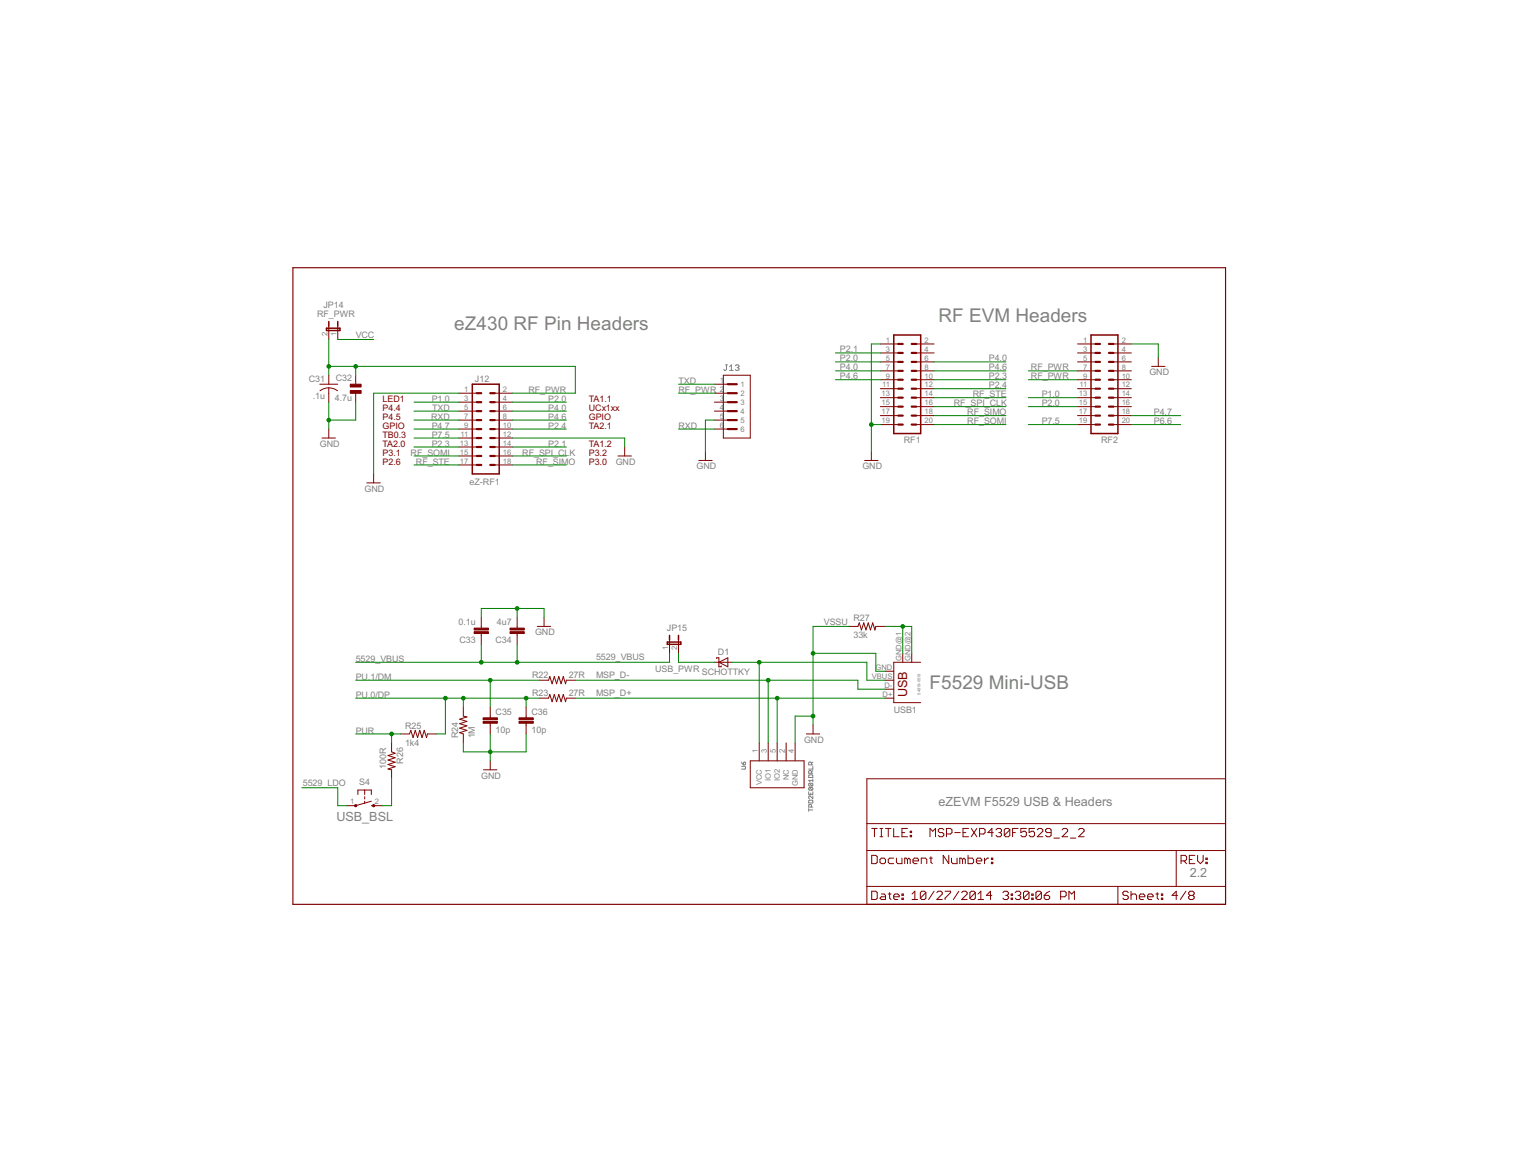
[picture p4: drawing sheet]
<svg xmlns="http://www.w3.org/2000/svg" width="279mm" height="216mm" viewBox="0 0 279 216" stroke-linecap="round" stroke-linejoin="round" font-family="sans-serif">
<g fill="none" stroke="#808080" stroke-width=".18">
<path d="M133.5 67.2h.4M133.7 67.2v.8l-.2 .2-.3-.2M134.3 68.2h.7M134.3 67.5l.3-.3v1M135.3 67.3l.2-.1h.3l.2 .1-.2 .4M135.7 67.7h.1M135.8 67.7l.2 .1-.2 .4h-.3l-.2-.2M136.5 141.1h.6l.1 .1-.1 .4h-.6M136.5 140.3l.3 .5M136.8 140.4l.2-.1 .2 .1-.1 .4h-.3zM148.8 149.1h.8M148.8 142.7l.7-.1 .1 .1v.4h-.8z"/>
<path d="M148.8 145.7v.5h.8v-.5M148.8 147.4l.2-.1h.5l.1 .1v.4h-.8zM148.8 148.8v.5M149 144.2l-.2 .3 .2 .2h.5M149 144.9l-.2 .2 .2 .3h.5M149 144.2h.5l.1 .1-.1 .4M149 144.9h.5l.1 .2-.1 .3M149 144.9l.5 .5M149 144.2l.5 .5M149.2 146v.2M149.4 140.8v-.4l-.4-.1-.2 .1v.4h.8M149.4 142.3l-.2-.5-.4 .2v.3h.8"/>
<path d="M149.4 148.5l-.2-.4-.4 .1v.3h.8M149.6 146.5v.5l-.5-.5-.3 .1 .2 .4M149.6 141.1v.5h-.8M149.6 143.4v.5M149.6 143.6h-.8l.3 .3M149.6 141.8l-.2 .3M149.6 140.3l-.2 .2"/>
</g>
<path d="M53.9 49.3h171.7v117.2h-171.7z" fill="none" stroke="#800000" stroke-width=".21"/>
<g fill="none" stroke="#800000" stroke-width=".18">
<path d="M58.9 70.7h3.3M60.5 71.4l-.8 .1-.8 .4M60.5 60v2.5M60.5 69.1v1.6M60.5 79v1.6M62.1 71.9a2.56 2.56 0 0 0-1.6-.5v2.6M62.2 60v2.5M65.5 69.1v1.6M65.5 72.4v1.6M84.5 72.4h3.3M84.5 74h3.3M84.5 75.7h3.3"/>
<path d="M84.5 77.3h3.3M84.5 79h3.3M91.1 72.4h3.3M91.1 74h3.3M91.1 75.7h3.3M91.1 77.3h3.3M91.1 79h3.3M131.5 70.7h3.3M131.5 72.4h3.3M131.5 74h3.3M131.5 75.7h3.3M131.5 77.3h3.3"/>
<path d="M131.5 79h3.3M133.1 69.1h5v11.5h-5zM162 63.3h3.3M162 65h3.3M162 66.6h3.3M162 68.3h3.3M162 69.9h3.3M162 71.5h3.3M162 73.2h3.3M162 74.8h3.3M162 76.5h3.3M162 78.1h3.3"/>
<path d="M168.6 63.3h3.3M168.6 65h3.3M168.6 66.6h3.3M168.6 68.3h3.3M168.6 69.9h3.3M168.6 71.5h3.3M168.6 73.2h3.3M168.6 74.8h3.3M168.6 76.5h3.3M168.6 78.1h3.3M198.3 63.3h3.3M198.3 65h3.3"/>
<path d="M198.3 66.6h3.3M198.3 68.3h3.3M198.3 69.9h3.3M198.3 71.5h3.3M198.3 73.2h3.3M198.3 74.8h3.3M198.3 76.5h3.3M198.3 78.1h3.3M204.9 63.3h3.3M204.9 65h3.3M204.9 66.6h3.3M204.9 68.3h3.3"/>
<path d="M204.9 69.9h3.3M204.9 71.5h3.3M204.9 73.2h3.3M204.9 74.8h3.3M204.9 76.5h3.3M204.9 78.1h3.3M212 67.4h2.4M213.2 65.8v1.6M59.3 80.6h2.4M67.5 88.9h2.5M68.8 87.2v1.7M84.5 80.6h3.3"/>
<path d="M84.5 82.3h3.3M84.5 83.9h3.3M84.5 85.6h3.3M91.1 80.6h3.3M91.1 82.3h3.3M91.1 83.9h3.3M91.1 85.6h3.3M113.7 83.9h2.5M115 82.3v1.6M128.6 84.8h2.5M129.8 83.1v1.7M159.1 84.8h2.5"/>
<path d="M160.4 83.1v1.7M88.6 113.6v2M88.6 116.6v2M95.2 113.6v2M95.2 116.6v2M98.9 115.3h2.5M100.1 113.6v1.7M123.2 117.8v2.4M124.9 117.8v2.4M156.3 115.3h1.6l.3-.7 .4 1.4 .4-1.4 .4 1.4 .4-1.4 .4 1.4 .4-1.4 .4 1.4 .2-.7h1.7M72.1 136.7v1.7l.6 .2-1.3 .5 1.3 .4-1.3 .4 1.3 .4-1.3 .4 1.3 .4-1.3 .4 .7 .2v1.6M73.7 135.1h1.7l.2-.7 .4 1.4 .4-1.4 .5 1.4 .4-1.4 .4 1.4 .4-1.4 .4 1.4 .2-.7h1.6"/>
<path d="M85.3 130.2v1.6l.6 .2-1.3 .4 1.3 .4-1.3 .4 1.3 .4-1.3 .4 1.3 .4-1.3 .5 .7 .2v1.6M90.2 130.2v1.9M90.2 133.1v2M96.8 130.2v1.9M96.8 133.1v2M99.3 128.5h1.7l.2-.7 .4 1.4 .4-1.4 .4 1.4 .4-1.4 .5 1.4 .4-1.4 .4 1.4 .1-.7h1.7M99.3 125.2h1.7l.2-.7 .4 1.4 .4-1.4 .4 1.4 .4-1.4 .5 1.4 .4-1.4 .4 1.4 .1-.7h1.7M131.5 121.9h3.3M131.9 121.2v-.1h.4v1.6h.4v-.1M132.3 121.9l1.7-.8v1.6zM139.7 136.7v3.3M141.4 136.7v3.3"/>
<path d="M143 136.7v3.3M144.7 136.7v3.3M146.3 136.7v3.3M148.4 135.1h2.5M149.6 133.5v1.6M162.9 128.5h1.6M162.9 126.9h1.6M162.9 125.2h1.6M162.9 123.5h1.6M166.2 120.2v1.7M167.8 120.2v1.7M169.5 121.9h-5v7.4h5"/>
<path d="M65.9 146.2v-.8h2.4v.8M67.1 145.4v.8M67.1 146.6v.5M67.1 147.5v.4M68.3 147.5l-2.8 .8h-1.7M68.3 148.3h2.1M89 141.7h2.5M90.2 140v1.7M138.1 140h9.9v5h-9.9zM159.6 143.3h66v23.2h-66zM159.6 156.5h66M159.6 151.6h66"/>
<path d="M160.4 157.4h.8l.3 .3v1l-.3 .3h-.8zM160.4 152.5h1.1M161 152.5v1.5M162 158.2l.2-.3h.5l.3 .3v.5l-.3 .3h-.5l-.2-.3zM162 152.5h.5M162 154h.5M162.2 152.5v1.5M163 152.5h1M163.5 152.5v1.5M164.5 152.5v1.5h1M164.5 157.9h-.8l-.2 .3v.5l.2 .3h.8M165 157.9v.8l.2 .3h.8v-1.1"/>
<path d="M166 153.2h.5M167 152.5h-1v1.5h1M167 158.2l-.2-.3h-.3v1.1M167 158.2l.3-.3 .2 .3v.8M167 158.2v.8M167.5 153.8h.3v.2h-.3zM167.5 153h.3v.2h-.3zM168 158.5h1.1v-.3l-.3-.3h-.5l-.3 .3v.5l.3 .3h.5M169.6 159v-1.1h.7l.3 .3v.8M171.1 157.9h.5M171.2 154v-1.5l.5 .5 .5-.5v1.5M171.3 157.7v1l.3 .3"/>
<path d="M173.7 152.7l-.2-.2h-.5l-.3 .2v.3l.3 .2h.5l.2 .3v.3l-.2 .2h-.5l-.3-.2M174.2 153.5h.8l.2-.3v-.5l-.2-.2h-.8v1.5M174.6 157.4v1.6l-1-1.6v1.6M175.1 157.9v.8l.3 .3h.7v-1.1M175.7 153.2h1M177.2 158.2l-.3-.3h-.2v1.1M177.2 158.2v.8M177.2 158.2l.2-.3 .3 .3v.8M177.2 153.2h.6M178.2 157.4v1.6h.7l.3-.3v-.5l-.3-.3h-.7M178.3 152.5h-1.1v1.5h1.1M178.8 152.5l1 1.5"/>
<path d="M179.7 158.5h1v-.3l-.3-.3h-.4l-.3 .3v.5l.3 .3h.4M179.8 152.5l-1 1.5M180.3 153.5h.8l.2-.3v-.5l-.2-.2h-.8v1.5M181.2 157.9v1.1M182 157.9h-.3l-.5 .6M182.5 158.7h.2v.3h-.2zM182.5 157.9h.2v.3h-.2zM182.8 153.2h-1l.8-.7v1.5M183.3 152.7l.3-.2h.5l.2 .2v.3l-.2 .2M183.8 153.2h.3M184.1 153.2l.2 .3v.3l-.2 .2h-.5l-.3-.2M185.9 152.7l-.3-.2h-.5l-.3 .2v1.1"/>
<path d="M185.9 152.7v1.1l-.3 .2h-.5l-.3-.2M185.9 152.7l-1.1 1.1M186.4 153.2h.5M187.4 152.5h-1v1.5M188.9 152.5h-1v.7l.5-.2h.3l.2 .2v.6l-.2 .2h-.5l-.3-.2M190.4 152.5h-1v.7l.5-.2h.3l.2 .2v.6l-.2 .2h-.5l-.3-.2M190.9 152.7l.3-.2h.5l.2 .2v.3l-1 1h1M193.5 153.2h-.8l-.3-.2v-.3l.3-.2h.5l.3 .2v1.1l-.3 .2h-.5l-.3-.2M194 154.3h1M195.5 152.7l.2-.2h.6l.2 .2v.3l-1 1h1M197 154.3h1M198.5 152.7l.3-.2h.5l.2 .2v.3l-1 1h1"/>
<path d="M216.5 156.5v6.7M217.4 158.5h.7l.3-.3v-.5l-.3-.3h-.7v1.6M217.9 158.5l.5 .5M218.9 158.2h.5M219.9 157.4h-1v1.6h1M220.4 157.4v1.1l.5 .5 .5-.5v-1.1M222 158.7h.2v.3h-.2zM222 157.9h.2v.3h-.2zM159.6 163.2h66M160.4 164h.8l.3 .3v1l-.3 .3h-.8zM162.2 164.5h.5l.3 .3v.8h-.8l-.2-.3 .2-.2h.8M163.5 164.5h.5"/>
<path d="M163.7 164.3v1l.3 .3M164.5 165.1h1v-.3l-.3-.3h-.5l-.2 .3v.5l.2 .3h.5M166 165.3h.3v.3h-.3zM166 164.5h.3v.3h-.3zM167.9 165.6h1M167.9 164.5l.5-.5v1.6M170.4 164.3v1l-.2 .3h-.5l-.3-.3M170.4 164.3l-.2-.3h-.5l-.3 .3v1M170.4 164.3l-1 1M171.9 164l-1 1.6M172.4 164.3l.3-.3h.5l.2 .3v.2l-1 1.1h1M173.9 164h1.1v.3l-1.1 1v.3"/>
<path d="M176.5 164l-1 1.6M177 164.3l.2-.3h.6l.2 .3v.2l-1 1.1h1M179.5 164.3v1l-.2 .3h-.5l-.3-.3M179.5 164.3l-.2-.3h-.5l-.3 .3v1M179.5 164.3l-1 1M180 165.6h1M180 164.5l.5-.5v1.6M182.6 164.8h-1.1l.8-.8v1.6M184.6 164.3l.2-.3h.6l.2 .3v.2l-.2 .3M185.1 164.8h.3M185.4 164.8l.2 .3v.2l-.2 .3h-.6l-.2-.3M186.1 165.3h.3v.3h-.3z"/>
<path d="M186.1 164.5h.3v.3h-.3zM186.9 164.3l.2-.3h.5l.3 .3v.2l-.3 .3M187.4 164.8h.2M187.6 164.8l.3 .3v.2l-.3 .3h-.5l-.2-.3M189.4 164.3v1l-.3 .3h-.5l-.2-.3M189.4 164.3l-.3-.3h-.5l-.2 .3v1M189.4 164.3l-1 1M189.9 165.3h.3v.3h-.3zM189.9 164.5h.3v.3h-.3zM191.7 164.3v1l-.3 .3h-.5l-.2-.3M191.7 164.3l-.3-.3h-.5l-.2 .3v1M191.7 164.3l-1 1"/>
<path d="M192.2 164.8h.8l.2 .3v.2l-.2 .3h-.6l-.2-.3zM193.2 164l-.5 .3-.5 .5M195.2 165.1h.8l.2-.3v-.5l-.2-.3h-.8v1.6M196.7 165.6v-1.6l.6 .5 .5-.5v1.6M205.8 163.2v3.3M207.7 164.3l-.3-.3h-.5l-.2 .3v.2l.2 .3h.5l.3 .3v.2l-.3 .3h-.5l-.2-.3M208.2 164.8l.2-.3h.5l.3 .3v.8M208.2 164v1.6M209.7 165.1h1v-.3l-.2-.3h-.5l-.3 .3v.5l.3 .3h.5M211.2 165.1h1v-.3l-.2-.3h-.5l-.3 .3v.5l.3 .3h.5M212.7 164.5h.6M213 164.3v1l.3 .3"/>
<path d="M213.8 165.3h.2v.3h-.2zM213.8 164.5h.2v.3h-.2zM216.7 164.8h-1l.8-.8v1.6M218.3 164l-1 1.6M219 164.8l-.2 .3v.2l.2 .3h.5l.3-.3v-.2l-.3-.3M219 164.8l-.2-.3v-.2l.2-.3h.5l.3 .3v.2l-.3 .3M219 164.8h.5"/>
</g>
<g fill="#800000" stroke="#800000" stroke-width=".18">
<path d="M93.9 115.6h2.6v.4h-2.6z"/>
<path d="M93.9 116.3h2.6v.3h-2.6z"/>
<path d="M87.3 115.6h2.6v.4h-2.6z"/>
<path d="M87.3 116.3h2.6v.3h-2.6z"/>
<path d="M95.5 132.8h2.6v.3h-2.6z"/>
<path d="M95.5 132.1h2.6v.4h-2.6z"/>
<path d="M88.9 132.8h2.6v.3h-2.6z"/>
<path d="M88.9 132.1h2.6v.4h-2.6z"/>
<path d="M64.5 70.7h2v.5h-2z"/>
<path d="M64.5 71.9h2v.5h-2z"/>
</g>
<g fill="#800000" stroke="#800000" stroke-width=".18">
<circle cx="65.5" cy="148.3" r=".21"/>
<circle cx="68.8" cy="148.3" r=".21"/>
</g>
<path d="M60.5 59.2v.8M62.2 59.2v.8M60.1 60.4h2.5v.4h-2.5zM86.9 70.7h5v16.5h-5zM164.5 61.7h5v18.1h-5zM200.8 61.7h5v18.1h-5zM122.8 118.2h2.5v.4h-2.5zM123.2 116.9v.9M124.9 116.9v.9" fill="none" stroke="#800000" stroke-width=".28"/>
<g fill="none" stroke="#800000" stroke-width=".4">
<path d="M87.8 72.4h.8M87.8 74h.8M87.8 75.7h.8M87.8 77.3h.8M87.8 79h.8M90.2 72.4h.9M90.2 74h.9M90.2 75.7h.9M90.2 77.3h.9M90.2 79h.9M134 70.7h1.6M134 72.4h1.6"/>
<path d="M134 74h1.6M134 75.7h1.6M134 77.3h1.6M134 79h1.6M165.3 66.6h.9M165.3 65h.9M165.3 63.3h.9M165.3 69.9h.9M165.3 68.3h.9M165.3 74.8h.9M165.3 73.2h.9M165.3 71.5h.9"/>
<path d="M165.3 78.1h.9M165.3 76.5h.9M167.8 66.6h.8M167.8 65h.8M167.8 63.3h.8M167.8 69.9h.8M167.8 68.3h.8M167.8 74.8h.8M167.8 73.2h.8M167.8 71.5h.8M167.8 78.1h.8M167.8 76.5h.8"/>
<path d="M201.6 66.6h.9M201.6 65h.9M201.6 63.3h.9M201.6 69.9h.9M201.6 68.3h.9M201.6 74.8h.9M201.6 73.2h.9M201.6 71.5h.9M201.6 78.1h.9M201.6 76.5h.9M204.1 66.6h.8M204.1 65h.8"/>
<path d="M204.1 63.3h.8M204.1 69.9h.8M204.1 68.3h.8M204.1 74.8h.8M204.1 73.2h.8M204.1 71.5h.8M204.1 78.1h.8M204.1 76.5h.8M87.8 83.9h.8M87.8 82.3h.8M87.8 80.6h.8M87.8 85.6h.8"/>
<path d="M90.2 83.9h.9M90.2 82.3h.9M90.2 80.6h.9M90.2 85.6h.9"/>
</g>
<g fill="none" stroke="#008000" stroke-width=".18">
<path d="M60.5 67.4h45.4v5h-11.5M60.5 62.5v6.6M60.5 74v5M62.2 62.5h6.6M65.5 74v3.3h-5M65.5 67.4v1.7M76.2 79h8.3M76.2 77.3h8.3M76.2 75.7h8.3M76.2 74h8.3M84.5 72.4h-15.7v14.8M94.4 79h9.8"/>
<path d="M94.4 77.3h9.8M94.4 75.7h9.8M94.4 74h9.8M124.9 79h6.6M124.9 70.7h6.6M124.9 72.4h6.6M131.5 77.3h-1.7v5.8M153.8 68.3h8.2M153.8 69.9h8.2M153.8 66.6h8.2M153.8 65h8.2M160.4 78.1h1.6"/>
<path d="M162 63.3h-1.6v19.8M171.9 76.5h13.2M171.9 68.3h13.2M171.9 69.9h13.2M171.9 66.6h13.2M171.9 74.8h13.2M171.9 71.5h13.2M171.9 78.1h13.2M171.9 73.2h13.2M189.3 68.3h9M189.3 69.9h9M189.3 74.8h9"/>
<path d="M189.3 78.1h9M189.3 73.2h9M208.2 76.5h9.1M208.2 78.1h9.1M208.2 63.3h5v2.5M76.2 82.3h8.3M76.2 83.9h8.3M76.2 85.6h8.3M76.2 80.6h8.3M94.4 82.3h9.8M94.4 83.9h9.8M94.4 85.6h9.8"/>
<path d="M94.4 80.6h20.6v1.7M88.6 113.6v-1.6h11.5v1.6M88.6 118.6v3.3M95.2 112v1.6M95.2 118.6v3.3M156.3 115.3h-6.7v18.2M162.9 115.3h4.9v4.9M166.2 115.3v4.9M65.5 128.5h33.8M65.5 135.1h8.2M65.5 125.2h33.8M72.1 135.1v1.6"/>
<path d="M82 128.5v6.6h-1.7M85.3 128.5v1.7M90.2 125.2v5M90.2 135.1v4.9M96.8 128.5v1.7M96.8 135.1v3.3h-11.5v-1.7M105.9 128.5h57M105.9 125.2h52v1.7h5M123.2 120.2v1.7h-57.7M124.9 120.2v1.7h6.6M134.8 121.9h24.8v3.3h3.3M139.7 121.9v14.8"/>
<path d="M141.4 125.2v11.5M143 128.5v8.2M149.6 120.2h11.6v3.3h1.7M149.6 131.8h-3.3v4.9M55.6 145h6.6v3.3h1.6M72.1 143.3v5h-1.7"/>
</g>
<g fill="#008000" stroke="#008000" stroke-width=".18">
<circle cx="95.2" cy="121.9" r=".34"/>
<circle cx="88.6" cy="121.9" r=".34"/>
<circle cx="96.8" cy="128.5" r=".34"/>
<circle cx="85.3" cy="128.5" r=".34"/>
<circle cx="82" cy="128.5" r=".34"/>
<circle cx="72.1" cy="135.1" r=".34"/>
<circle cx="90.2" cy="125.2" r=".34"/>
<circle cx="166.2" cy="115.3" r=".34"/>
<circle cx="141.4" cy="125.2" r=".34"/>
<circle cx="143" cy="128.5" r=".34"/>
<circle cx="139.7" cy="121.9" r=".34"/>
<circle cx="65.5" cy="67.4" r=".34"/>
<circle cx="60.5" cy="67.4" r=".34"/>
<circle cx="60.5" cy="77.3" r=".34"/>
<circle cx="160.4" cy="78.1" r=".34"/>
<circle cx="95.2" cy="112" r=".34"/>
<circle cx="90.2" cy="138.4" r=".34"/>
<circle cx="149.6" cy="120.2" r=".34"/>
<circle cx="149.6" cy="131.8" r=".34"/>
</g>
<g font-size="3.9" fill="#808080">
<text x="172.8" y="59.2">RF EVM Headers</text>
<text x="83.6" y="60.8">eZ430 RF Pin Headers</text>
<text x="171.1" y="126.8">F5529 Mini-USB</text>
</g>
<text font-size="2.6" fill="#800000" x="167" y="128.3" transform="rotate(-90 167 128.3)">USB</text>
<g font-size="2.6" fill="#808080">
<text x="172.8" y="148.3">eZEVM F5529 USB &amp; Headers</text>
<text x="61.9" y="151.1">USB_BSL</text>
<text x="219" y="161.5">2.2</text>
</g>
<g font-size="1.8" fill="#808080">
<text x="58.4" y="58.3">RF_PWR</text>
<text x="59.5" y="56.7">JP14</text>
<text x="65.5" y="62.1">VCC</text>
<text x="154.6" y="64.8">P2.1</text>
<text x="56.8" y="70.3">C31</text>
<text x="61.8" y="70.2">C32</text>
<text x="87.4" y="70.2">J12</text>
<text x="124.9" y="70.7">TXD</text>
<text x="154.6" y="69.7">P4.6</text>
<text x="154.6" y="68.1">P4.0</text>
<text x="154.6" y="66.4">P2.0</text>
<text x="182" y="68.1">P4.6</text>
<text x="182" y="66.4">P4.0</text>
<text x="182" y="69.7">P2.3</text>
<text x="182" y="71.4">P2.4</text>
<text x="189.8" y="68.1">RF_PWR</text>
<text x="189.8" y="69.7">RF_PWR</text>
<text x="211.5" y="69.1">GND</text>
<text x="57.6" y="73.5">.1u</text>
<text x="61.6" y="73.8">4.7u</text>
<text x="79.3" y="77.3">RXD</text>
<text x="79.5" y="74">P1.0</text>
<text x="79.5" y="75.7">TXD</text>
<text x="97.3" y="72.4">RF_PWR</text>
<text x="100.9" y="77.3">P4.6</text>
<text x="100.9" y="75.7">P4.0</text>
<text x="100.9" y="74">P2.0</text>
<text x="124.9" y="72.4">RF_PWR</text>
<text x="175.6" y="74.7">RF_SPI_CLK</text>
<text x="178" y="78">RF_SOMI</text>
<text x="178" y="76.3">RF_SIMO</text>
<text x="179" y="73">RF_STE</text>
<text x="191.7" y="74.7">P2.0</text>
<text x="191.7" y="78">P7.5</text>
<text x="191.7" y="73">P1.0</text>
<text x="212.4" y="76.3">P4.7</text>
<text x="212.4" y="78">P6.6</text>
<text x="58.9" y="82.3">GND</text>
<text x="75.6" y="83.9">RF_SOMI</text>
<text x="79.5" y="79">P4.7</text>
<text x="79.5" y="82.3">P2.3</text>
<text x="79.5" y="80.6">P7.5</text>
<text x="96.1" y="83.9">RF_SPI_CLK</text>
<text x="100.9" y="82.3">P2.1</text>
<text x="100.9" y="79">P2.4</text>
<text x="124.9" y="79">RXD</text>
<text x="166.4" y="81.5">RF1</text>
<text x="202.7" y="81.5">RF2</text>
<text x="76.6" y="85.6">RF_STE</text>
<text x="86.4" y="89.2">eZ-RF1</text>
<text x="98.7" y="85.6">RF_SIMO</text>
<text x="113.3" y="85.6">GND</text>
<text x="128.2" y="86.4">GND</text>
<text x="158.7" y="86.4">GND</text>
<text x="67.1" y="90.5">GND</text>
<text x="84.4" y="115.1">0.1u</text>
<text x="84.6" y="118.4">C33</text>
<text x="91.2" y="118.4">C34</text>
<text x="91.5" y="115.1">4u7</text>
<text x="98.5" y="116.9">GND</text>
<text x="122.7" y="116.1">JP15</text>
<text x="151.6" y="115">VSSU</text>
<text x="157.1" y="117.4">33k</text>
<text x="157.1" y="114.3">R27</text>
<text x="65.5" y="121.9">5529_VBUS</text>
<text x="65.5" y="125.2">PU.1/DM</text>
<text x="97.9" y="124.9">R22</text>
<text x="104.7" y="124.9">27R</text>
<text x="109.7" y="121.6">5529_VBUS</text>
<text x="109.7" y="124.9">MSP_D-</text>
<text x="120.6" y="123.6">USB_PWR</text>
<text x="129.2" y="124.3">SCHOTTKY</text>
<text x="132.2" y="120.5">D1</text>
<text x="65.5" y="128.5">PU.0/DP</text>
<text x="91.2" y="131.5">C35</text>
<text x="97.8" y="131.5">C36</text>
<text x="97.9" y="128.2">R23</text>
<text x="104.7" y="128.2">27R</text>
<text x="109.7" y="128.2">MSP_D+</text>
<text x="164.5" y="131.3">USB1</text>
<text x="65.5" y="135.1">PUR</text>
<text x="74.5" y="137.2">1k4</text>
<text x="74.5" y="134.1">R25</text>
<text x="84.3" y="135.9" transform="rotate(-90 84.3 135.9)">R24</text>
<text x="87.4" y="135.9" transform="rotate(-90 87.4 135.9)">1M</text>
<text x="91.2" y="134.8">10p</text>
<text x="97.8" y="134.8">10p</text>
<text x="148" y="136.7">GND</text>
<text x="71.1" y="141.5" transform="rotate(-90 71.1 141.5)">100R</text>
<text x="74.2" y="140.6" transform="rotate(-90 74.2 140.6)">R26</text>
<text x="88.6" y="143.3">GND</text>
<text x="55.7" y="144.7">5529_LDO</text>
<text x="66.1" y="144.5">S4</text>
</g>
<g font-size="1.8" fill="#800000">
<text x="70.4" y="77.3">P4.5</text>
<text x="70.4" y="74">LED1</text>
<text x="70.4" y="75.7">P4.4</text>
<text x="108.4" y="77.3">GPIO</text>
<text x="108.4" y="74">TA1.1</text>
<text x="108.4" y="75.7">UCx1xx</text>
<text x="70.4" y="80.6">TB0.3</text>
<text x="70.4" y="82.3">TA2.0</text>
<text x="70.4" y="83.9">P3.1</text>
<text x="70.4" y="79">GPIO</text>
<text x="108.4" y="82.3">TA1.2</text>
<text x="108.4" y="79">TA2.1</text>
<text x="108.4" y="83.9">P3.2</text>
<text x="70.4" y="85.6">P2.6</text>
<text x="108.4" y="85.6">P3.0</text>
</g>
<g font-size="1.6" fill="#808080">
<text x="60.3" y="61.8" transform="rotate(-90 60.3 61.8)">2</text>
<text x="61.9" y="61.8" transform="rotate(-90 61.9 61.8)">1</text>
<text x="163" y="63.1">1</text>
<text x="163" y="64.7">3</text>
<text x="170.1" y="63.1">2</text>
<text x="170.1" y="64.7">4</text>
<text x="199.3" y="63.1">1</text>
<text x="199.3" y="64.7">3</text>
<text x="206.5" y="63.1">2</text>
<text x="206.5" y="64.7">4</text>
<text x="132.5" y="70.5">1</text>
<text x="136.3" y="71.2">1</text>
<text x="162.4" y="71.3">11</text>
<text x="163" y="66.4">5</text>
<text x="163" y="68">7</text>
<text x="163" y="69.7">9</text>
<text x="170.1" y="66.4">6</text>
<text x="170.1" y="68">8</text>
<text x="170.1" y="69.7">10</text>
<text x="170.1" y="71.3">12</text>
<text x="198.7" y="71.3">11</text>
<text x="199.3" y="66.4">5</text>
<text x="199.3" y="68">7</text>
<text x="199.3" y="69.7">9</text>
<text x="206.5" y="66.4">6</text>
<text x="206.5" y="68">8</text>
<text x="206.5" y="69.7">10</text>
<text x="206.5" y="71.3">12</text>
<text x="85.4" y="72.1">1</text>
<text x="85.4" y="73.8">3</text>
<text x="85.4" y="75.4">5</text>
<text x="85.4" y="77.1">7</text>
<text x="92.6" y="72.1">2</text>
<text x="92.6" y="73.8">4</text>
<text x="92.6" y="75.4">6</text>
<text x="92.6" y="77.1">8</text>
<text x="132.5" y="72.1">2</text>
<text x="132.5" y="73.8">3</text>
<text x="132.5" y="75.4">4</text>
<text x="132.5" y="77.1">5</text>
<text x="136.3" y="72.9">2</text>
<text x="136.3" y="74.5">3</text>
<text x="136.3" y="76.2">4</text>
<text x="136.3" y="77.8">5</text>
<text x="162.2" y="73">13</text>
<text x="162.2" y="74.6">15</text>
<text x="162.2" y="76.3">17</text>
<text x="162.2" y="77.9">19</text>
<text x="170.1" y="73">14</text>
<text x="170.1" y="74.6">16</text>
<text x="170.1" y="76.3">18</text>
<text x="170.1" y="77.9">20</text>
<text x="198.6" y="73">13</text>
<text x="198.6" y="74.6">15</text>
<text x="198.6" y="76.3">17</text>
<text x="198.6" y="77.9">19</text>
<text x="206.5" y="73">14</text>
<text x="206.5" y="74.6">16</text>
<text x="206.5" y="76.3">18</text>
<text x="206.5" y="77.9">20</text>
<text x="84.7" y="82.1">13</text>
<text x="84.7" y="83.7">15</text>
<text x="84.8" y="80.4">11</text>
<text x="85.4" y="78.7">9</text>
<text x="92.6" y="78.7">10</text>
<text x="92.6" y="80.4">12</text>
<text x="92.6" y="82.1">14</text>
<text x="92.6" y="83.7">16</text>
<text x="132.5" y="78.7">6</text>
<text x="136.3" y="79.5">6</text>
<text x="84.7" y="85.4">17</text>
<text x="92.6" y="85.4">18</text>
<text x="123" y="119.6" transform="rotate(-90 123 119.6)">1</text>
<text x="124.7" y="119.6" transform="rotate(-90 124.7 119.6)">2</text>
<text x="160.5" y="125">VBUS</text>
<text x="161.2" y="123.3">GND</text>
<text x="165.9" y="121.7" transform="rotate(-90 165.9 121.7)">GND@1</text>
<text x="167.6" y="121.7" transform="rotate(-90 167.6 121.7)">GND@2</text>
<text x="162.4" y="128.3">D+</text>
<text x="162.8" y="126.6">D-</text>
<text x="139.5" y="138.5" transform="rotate(-90 139.5 138.5)">1</text>
<text x="141.2" y="138.5" transform="rotate(-90 141.2 138.5)">3</text>
<text x="141.9" y="143.8" transform="rotate(-90 141.9 143.8)">IO1</text>
<text x="142.8" y="138.5" transform="rotate(-90 142.8 138.5)">5</text>
<text x="143.5" y="143.8" transform="rotate(-90 143.5 143.8)">IO2</text>
<text x="144.5" y="138.5" transform="rotate(-90 144.5 138.5)">2</text>
<text x="145.2" y="143.6" transform="rotate(-90 145.2 143.6)">NC</text>
<text x="146.1" y="138.5" transform="rotate(-90 146.1 138.5)">4</text>
<text x="64.5" y="148.1">1</text>
<text x="69" y="148.1">2</text>
<text x="140.2" y="144.5" transform="rotate(-90 140.2 144.5)">VCC</text>
<text x="146.8" y="144.7" transform="rotate(-90 146.8 144.7)">GND</text>
</g>
<text font-size=".8" fill="#808080" x="169.5" y="127.8" transform="rotate(-90 169.5 127.8)">54819-0519</text>
</svg>
